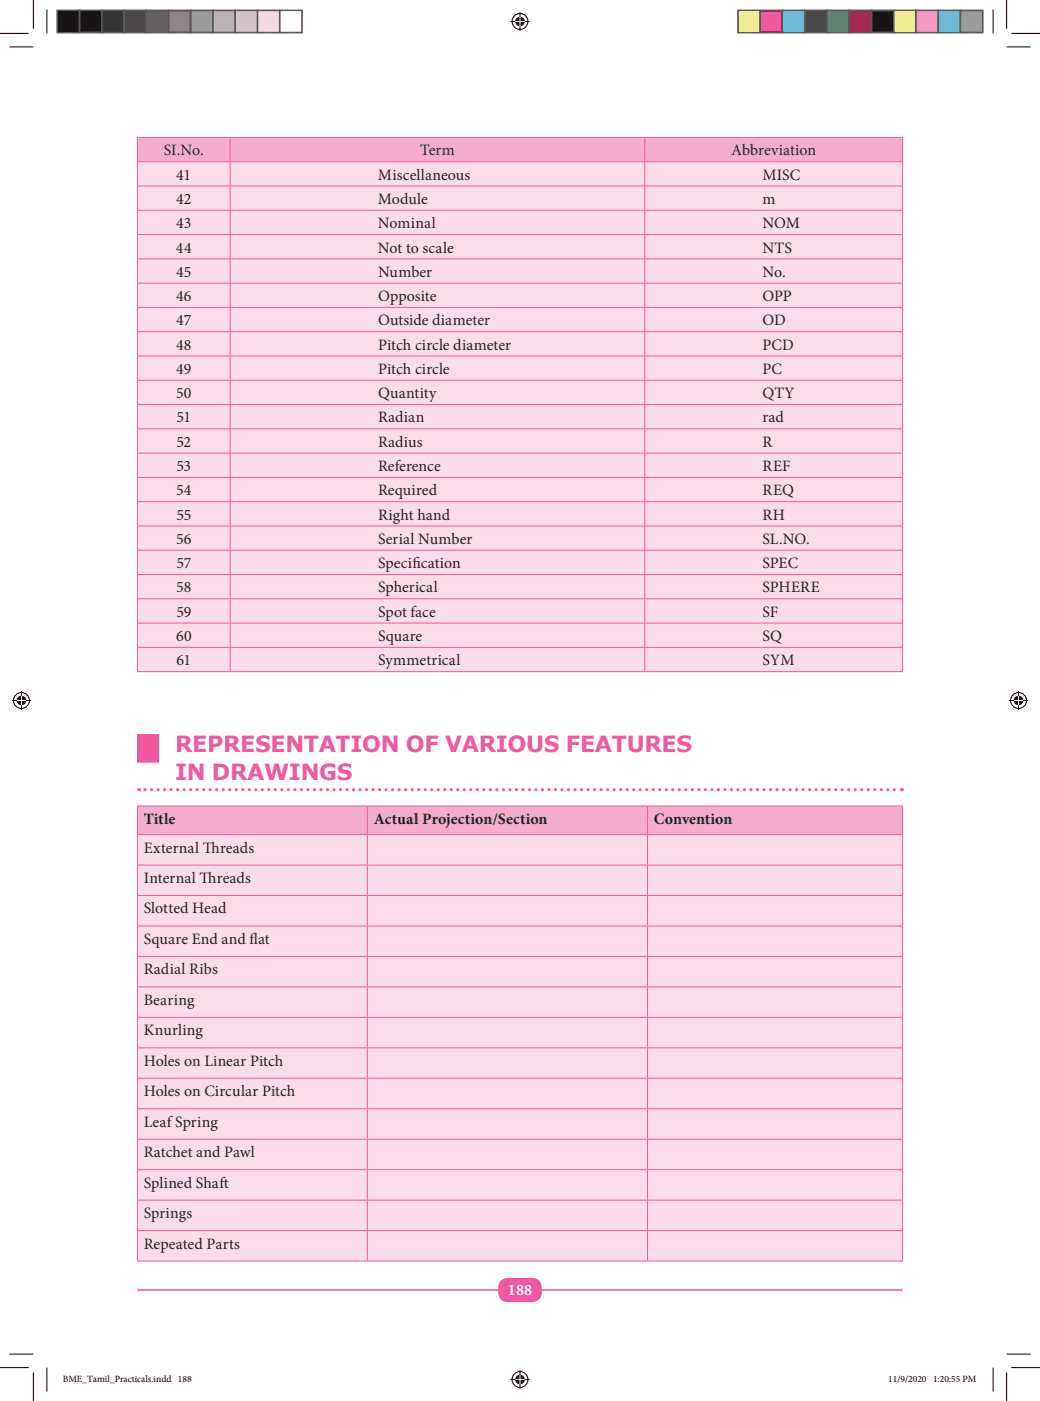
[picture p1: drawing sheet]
<svg xmlns="http://www.w3.org/2000/svg" width="231mm" height="311mm" viewBox="0 0 231 311" stroke-linecap="round" stroke-linejoin="round" font-family="sans-serif">
<path d="M30.4 286.2h170" fill="none" stroke="#ef59a1" stroke-width=".35"/>
<path d="M111 284.3a2.32 2.32 0 0 1 1.7-.8h5.4a2.47 2.47 0 0 1 2.1 3.3 2.04 2.04 0 0 1-2.1 2.1h-5.4a2.47 2.47 0 0 1-2.1-3.3l.1-.8z" fill="#ef59a1"/>
<path d="M30.4 166h4.9" fill="none" stroke="#ef59a1" stroke-width="6.3" stroke-linecap="butt"/>
<path d="M32.2 175.2h167.2" fill="none" stroke="#ef59a1" stroke-width=".71" stroke-dasharray="0 1.4"/>
<path d="M30.4 175.2a.35 .35 0 0 1 .7 0 .35 .35 0 0 1-.7 0zM199.7 175.2a.35 .35 0 0 1 .7 0 .35 .35 0 0 1-.7 0z" fill="#ef59a1"/>
<path d="M30.5 30.5h20.6v5.4h-20.6zM51.1 30.5h92v5.4h-92zM143.1 30.5h57.2v5.4h-57.2z" fill="#f5adce"/>
<path d="M30.5 35.9h20.6v5.4h-20.6zM51.1 35.9h92v5.4h-92zM143.1 35.9h57.2v5.4h-57.2zM30.5 41.3h20.6v5.4h-20.6zM51.1 41.3h92v5.4h-92zM143.1 41.3h57.2v5.4h-57.2zM30.5 46.7h20.6v5.3h-20.6zM51.1 46.7h92v5.3h-92zM143.1 46.7h57.2v5.3h-57.2zM30.5 52h20.6v5.4h-20.6zM51.1 52h92v5.4h-92zM143.1 52h57.2v5.4h-57.2zM30.5 57.4h20.6v5.4h-20.6zM51.1 57.4h92v5.4h-92zM143.1 57.4h57.2v5.4h-57.2zM30.5 62.8h20.6v5.4h-20.6zM51.1 62.8h92v5.4h-92zM143.1 62.8h57.2v5.4h-57.2zM30.5 68.2h20.6v5.4h-20.6zM51.1 68.2h92v5.4h-92zM143.1 68.2h57.2v5.4h-57.2zM30.5 73.6h20.6v5.4h-20.6zM51.1 73.6h92v5.4h-92zM143.1 73.6h57.2v5.4h-57.2zM30.5 79h20.6v5.4h-20.6zM51.1 79h92v5.4h-92zM143.1 79h57.2v5.4h-57.2zM30.5 84.4h20.6v5.4h-20.6zM51.1 84.4h92v5.4h-92zM143.1 84.4h57.2v5.4h-57.2zM30.5 89.8h20.6v5.3h-20.6zM51.1 89.8h92v5.3h-92zM143.1 89.8h57.2v5.3h-57.2zM30.5 95.1h20.6v5.4h-20.6zM51.1 95.1h92v5.4h-92zM143.1 95.1h57.2v5.4h-57.2zM30.5 100.5h20.6v5.4h-20.6zM51.1 100.5h92v5.4h-92zM143.1 100.5h57.2v5.4h-57.2zM30.5 105.9h20.6v5.4h-20.6zM51.1 105.9h92v5.4h-92zM143.1 105.9h57.2v5.4h-57.2zM30.5 111.3h20.6v5.4h-20.6zM51.1 111.3h92v5.4h-92zM143.1 111.3h57.2v5.4h-57.2zM30.5 116.7h20.6v5.4h-20.6zM51.1 116.7h92v5.4h-92zM143.1 116.7h57.2v5.4h-57.2zM30.5 122.1h20.6v5.4h-20.6zM51.1 122.1h92v5.4h-92zM143.1 122.1h57.2v5.4h-57.2zM30.5 127.5h20.6v5.3h-20.6zM51.1 127.5h92v5.3h-92zM143.1 127.5h57.2v5.3h-57.2zM30.5 132.8h20.6v5.4h-20.6zM51.1 132.8h92v5.4h-92zM143.1 132.8h57.2v5.4h-57.2zM30.5 138.2h20.6v5.4h-20.6zM51.1 138.2h92v5.4h-92zM143.1 138.2h57.2v5.4h-57.2zM30.5 143.6h20.6v5.4h-20.6zM51.1 143.6h92v5.4h-92zM143.1 143.6h57.2v5.4h-57.2z" fill="#fbdde9"/>
<g fill="none" stroke="#ef59a1" stroke-width=".22">
<path d="M30.4 30.5h170M30.4 35.9h170M30.5 30.6v5.2M30.5 36v5.2M51.1 30.6v5.2M51.1 36v5.2M143.1 30.6v5.2M143.1 36v5.2M200.3 30.6v5.2M200.3 36v5.2M30.4 41.3h170M30.4 46.7h170"/>
<path d="M30.4 52h170M30.4 57.4h170M30.5 41.4v5.2M30.5 46.7v5.3M30.5 52.1v5.2M30.5 57.5v5.2M51.1 41.4v5.2M51.1 46.7v5.3M51.1 52.1v5.2M51.1 57.5v5.2M143.1 41.4v5.2M143.1 46.7v5.3"/>
<path d="M143.1 52.1v5.2M143.1 57.5v5.2M200.3 41.4v5.2M200.3 46.7v5.3M200.3 52.1v5.2M200.3 57.5v5.2M30.4 62.8h170M30.4 68.2h170M30.4 73.6h170M30.4 79h170M30.5 62.9v5.2M30.5 68.3v5.2"/>
<path d="M30.5 73.7v5.2M30.5 79.1v5.2M51.1 62.9v5.2M51.1 68.3v5.2M51.1 73.7v5.2M51.1 79.1v5.2M143.1 62.9v5.2M143.1 68.3v5.2M143.1 73.7v5.2M143.1 79.1v5.2M200.3 62.9v5.2M200.3 68.3v5.2"/>
<path d="M200.3 73.7v5.2M200.3 79.1v5.2M30.4 84.4h170M30.4 89.8h170M30.4 95.1h170M30.5 84.5v5.2M30.5 89.8v5.3M30.5 95.2v5.2M51.1 84.5v5.2M51.1 89.8v5.3M51.1 95.2v5.2M143.1 84.5v5.2"/>
<path d="M143.1 89.8v5.3M143.1 95.2v5.2M200.3 84.5v5.2M200.3 89.8v5.3M200.3 95.2v5.2M30.4 100.5h170M30.4 105.9h170M30.4 111.3h170M30.4 116.7h170M30.5 100.6v5.2M30.5 106v5.2M30.5 111.4v5.2"/>
<path d="M30.5 116.8v5.2M51.1 100.6v5.2M51.1 106v5.2M51.1 111.4v5.2M51.1 116.8v5.2M143.1 100.6v5.2M143.1 106v5.2M143.1 111.4v5.2M143.1 116.8v5.2M200.3 100.6v5.2M200.3 106v5.2M200.3 111.4v5.2"/>
<path d="M200.3 116.8v5.2M30.4 122.1h170M30.4 127.5h170M30.4 132.8h170M30.4 138.2h170M30.5 122.2v5.2M30.5 127.5v5.3M30.5 132.9v5.2M30.5 138.3v5.2M51.1 122.2v5.2M51.1 127.5v5.3M51.1 132.9v5.2"/>
<path d="M51.1 138.3v5.2M143.1 122.2v5.2M143.1 127.5v5.3M143.1 132.9v5.2M143.1 138.3v5.2M200.3 122.2v5.2M200.3 127.5v5.3M200.3 132.9v5.2M200.3 138.3v5.2M30.4 143.6h170M30.4 149h170M30.5 143.7v5.2"/>
<path d="M51.1 143.7v5.2M143.1 143.7v5.2M200.3 143.7v5.2"/>
</g>
<path d="M30.5 178.8h51v6.4h-51zM81.5 178.8h62.2v6.4h-62.2zM143.7 178.8h56.6v6.4h-56.6z" fill="#f5adce"/>
<path d="M30.5 185.2h51v6.7h-51zM81.5 185.2h62.2v6.7h-62.2zM143.7 185.2h56.6v6.7h-56.6zM30.5 191.9h51v6.8h-51zM81.5 191.9h62.2v6.8h-62.2zM143.7 191.9h56.6v6.8h-56.6zM30.5 198.7h51v6.7h-51zM81.5 198.7h62.2v6.7h-62.2zM143.7 198.7h56.6v6.7h-56.6zM30.5 205.4h51v6.8h-51zM81.5 205.4h62.2v6.8h-62.2zM143.7 205.4h56.6v6.8h-56.6zM30.5 212.2h51v6.7h-51zM81.5 212.2h62.2v6.7h-62.2zM143.7 212.2h56.6v6.7h-56.6zM30.5 218.9h51v6.8h-51zM81.5 218.9h62.2v6.8h-62.2zM143.7 218.9h56.6v6.8h-56.6zM30.5 225.7h51v6.8h-51zM81.5 225.7h62.2v6.8h-62.2zM143.7 225.7h56.6v6.8h-56.6zM30.5 232.5h51v6.7h-51zM81.5 232.5h62.2v6.7h-62.2zM143.7 232.5h56.6v6.7h-56.6zM30.5 239.2h51v6.8h-51zM81.5 239.2h62.2v6.8h-62.2zM143.7 239.2h56.6v6.8h-56.6zM30.5 246h51v6.7h-51zM81.5 246h62.2v6.7h-62.2zM143.7 246h56.6v6.7h-56.6zM30.5 252.7h51v6.8h-51zM81.5 252.7h62.2v6.8h-62.2zM143.7 252.7h56.6v6.8h-56.6zM30.5 259.5h51v6.8h-51zM81.5 259.5h62.2v6.8h-62.2zM143.7 259.5h56.6v6.8h-56.6zM30.5 266.3h51v6.7h-51zM81.5 266.3h62.2v6.7h-62.2zM143.7 266.3h56.6v6.7h-56.6zM30.5 273h51v6.8h-51zM81.5 273h62.2v6.8h-62.2zM143.7 273h56.6v6.8h-56.6z" fill="#fbdde9"/>
<g fill="none" stroke="#ef59a1" stroke-width=".22">
<path d="M30.4 178.8h170M30.5 178.9v6.2M81.5 178.9v6.2M143.7 178.9v6.2M200.3 178.9v6.2M30.4 185.2h170M30.4 191.9h170M30.4 198.7h170M30.5 185.2v6.6M30.5 192v6.6M30.5 198.8v6.5M81.5 185.2v6.6"/>
<path d="M81.5 192v6.6M81.5 198.8v6.5M143.7 185.2v6.6M143.7 192v6.6M143.7 198.8v6.5M200.3 185.2v6.6M200.3 192v6.6M200.3 198.8v6.5M30.4 205.4h170M30.4 212.2h170M30.4 218.9h170M30.5 205.5v6.6"/>
<path d="M30.5 212.3v6.6M30.5 219v6.6M81.5 205.5v6.6M81.5 212.3v6.6M81.5 219v6.6M143.7 205.5v6.6M143.7 212.3v6.6M143.7 219v6.6M200.3 205.5v6.6M200.3 212.3v6.6M200.3 219v6.6M30.4 225.7h170"/>
<path d="M30.4 232.5h170M30.4 239.2h170M30.5 225.8v6.6M30.5 232.6v6.5M30.5 239.3v6.6M81.5 225.8v6.6M81.5 232.6v6.5M81.5 239.3v6.6M143.7 225.8v6.6M143.7 232.6v6.5M143.7 239.3v6.6M200.3 225.8v6.6"/>
<path d="M200.3 232.6v6.5M200.3 239.3v6.6M30.4 246h170M30.4 252.7h170M30.4 259.5h170M30.5 246.1v6.6M30.5 252.8v6.6M30.5 259.6v6.6M81.5 246.1v6.6M81.5 252.8v6.6M81.5 259.6v6.6M143.7 246.1v6.6"/>
<path d="M143.7 252.8v6.6M143.7 259.6v6.6M200.3 246.1v6.6M200.3 252.8v6.6M200.3 259.6v6.6M30.4 266.3h170M30.4 273h170M30.4 279.8h170M30.5 266.3v6.6M30.5 273.1v6.6M81.5 266.3v6.6M81.5 273.1v6.6"/>
<path d="M143.7 266.3v6.6M143.7 273.1v6.6M200.3 266.3v6.6M200.3 273.1v6.6"/>
</g>
<g fill="none" stroke="#fff" stroke-width=".44">
<path d="M7.4 0v6.3M223.4 0v6.3M0 7.4h6.3M2.1 10.4h5.3M10.4 2.1v5.3M113.3 4.8h4.2M115.4 2.6v4.3M220.4 2.1v5.3M223.4 10.4h5.3M224.5 7.4h6.3M2.6 155.4h4.3M4.8 153.3v4.2"/>
<path d="M223.9 155.4h4.3M226.1 153.3v4.2M0 303.4h6.3M2.1 300.4h5.3M7.4 304.5v6.3M10.4 303.4v5.3M113.3 306.1h4.2M115.4 303.9v4.3M220.4 303.4v5.3M223.4 300.4h5.3M223.4 304.5v6.3M224.5 303.4h6.3"/>
<circle cx="115.4" cy="4.8" r="1.76"/>
<circle cx="115.4" cy="4.8" r="1.06"/>
<circle cx="4.8" cy="155.4" r="1.76"/>
<circle cx="4.8" cy="155.4" r="1.06"/>
<circle cx="226.1" cy="155.4" r="1.76"/>
<circle cx="226.1" cy="155.4" r="1.06"/>
<circle cx="115.4" cy="306.1" r="1.76"/>
<circle cx="115.4" cy="306.1" r="1.06"/>
</g>
<g fill="none" stroke="#000" stroke-width=".22">
<path d="M7.4 0v6.3M223.4 0v6.3M0 7.4h6.3M2.1 10.4h5.3M10.4 2.1v5.3M113.3 4.8h4.2M115.4 2.6v4.3M220.4 2.1v5.3M223.4 10.4h5.3M224.5 7.4h6.3M2.6 155.4h4.3M4.8 153.3v4.2"/>
<path d="M223.9 155.4h4.3M226.1 153.3v4.2M0 303.4h6.3M2.1 300.4h5.3M7.4 304.5v6.3M10.4 303.4v5.3M113.3 306.1h4.2M115.4 303.9v4.3M220.4 303.4v5.3M223.4 300.4h5.3M223.4 304.5v6.3M224.5 303.4h6.3"/>
<circle cx="115.4" cy="4.8" r="1.76"/>
<circle cx="4.8" cy="155.4" r="1.76"/>
<circle cx="226.1" cy="155.4" r="1.76"/>
<circle cx="115.4" cy="306.1" r="1.76"/>
</g>
<g fill="#000">
<path d="M12.7 2.3h4.9v4.9h-4.9z"/>
<circle cx="115.4" cy="4.8" r="1.06"/>
<circle cx="4.8" cy="155.4" r="1.06"/>
<circle cx="226.1" cy="155.4" r="1.06"/>
<circle cx="115.4" cy="306.1" r="1.06"/>
</g>
<path d="M114.3 4.8h2.2M115.4 3.7v2.1M3.7 155.4h2.1M4.8 154.3v2.2M225 155.4h2.1M226.1 154.3v2.2M114.3 306.1h2.2M115.4 305v2.1" fill="none" stroke="#fff" stroke-width=".22"/>
<path d="M12.7 2.3h4.9v4.9h-4.9z" fill="none" stroke="#595959" stroke-width=".35"/>
<path d="M17.6 2.3h5v4.9h-5z" fill="#1a1a1a"/>
<path d="M17.6 2.3h5v4.9h-5z" fill="none" stroke="#595959" stroke-width=".35"/>
<path d="M22.6 2.3h4.9v4.9h-4.9z" fill="#333"/>
<path d="M22.6 2.3h4.9v4.9h-4.9z" fill="none" stroke="#595959" stroke-width=".35"/>
<path d="M27.5 2.3h5v4.9h-5z" fill="#4d4d4d"/>
<path d="M27.5 2.3h5v4.9h-5z" fill="none" stroke="#595959" stroke-width=".35"/>
<path d="M32.5 2.3h4.9v4.9h-4.9z" fill="#666"/>
<path d="M32.5 2.3h4.9v4.9h-4.9z" fill="none" stroke="#595959" stroke-width=".35"/>
<path d="M37.4 2.3h4.9v4.9h-4.9z" fill="#808080"/>
<path d="M37.4 2.3h4.9v4.9h-4.9z" fill="none" stroke="#595959" stroke-width=".35"/>
<path d="M42.3 2.3h5v4.9h-5z" fill="#999"/>
<path d="M42.3 2.3h5v4.9h-5z" fill="none" stroke="#595959" stroke-width=".35"/>
<path d="M47.3 2.3h4.9v4.9h-4.9z" fill="#b3b3b3"/>
<path d="M47.3 2.3h4.9v4.9h-4.9z" fill="none" stroke="#595959" stroke-width=".35"/>
<path d="M52.2 2.3h5v4.9h-5z" fill="#ccc"/>
<path d="M52.2 2.3h5v4.9h-5z" fill="none" stroke="#595959" stroke-width=".35"/>
<path d="M57.2 2.3h4.9v4.9h-4.9z" fill="#e6e6e6"/>
<path d="M57.2 2.3h4.9v4.9h-4.9z" fill="none" stroke="#595959" stroke-width=".35"/>
<path d="M62.1 2.3h4.9v4.9h-4.9z" fill="#fff"/>
<path d="M62.1 2.3h4.9v4.9h-4.9z" fill="none" stroke="#595959" stroke-width=".35"/>
<path d="M163.8 2.3h4.9v4.9h-4.9z" fill="#fff101"/>
<path d="M163.8 2.3h4.9v4.9h-4.9z" fill="none" stroke="#595959" stroke-width=".35"/>
<path d="M168.7 2.3h5v4.9h-5z" fill="#ed028c"/>
<path d="M168.7 2.3h5v4.9h-5z" fill="none" stroke="#595959" stroke-width=".35"/>
<path d="M173.7 2.3h4.9v4.9h-4.9z" fill="#00aeef"/>
<path d="M173.7 2.3h4.9v4.9h-4.9z" fill="none" stroke="#595959" stroke-width=".35"/>
<path d="M178.6 2.3h4.9v4.9h-4.9z" fill="#2e3092"/>
<path d="M178.6 2.3h4.9v4.9h-4.9z" fill="none" stroke="#595959" stroke-width=".35"/>
<path d="M183.5 2.3h5v4.9h-5z" fill="#00a54f"/>
<path d="M183.5 2.3h5v4.9h-5z" fill="none" stroke="#595959" stroke-width=".35"/>
<path d="M188.5 2.3h4.9v4.9h-4.9z" fill="#ee1d23"/>
<path d="M188.5 2.3h4.9v4.9h-4.9z" fill="none" stroke="#595959" stroke-width=".35"/>
<path d="M193.4 2.3h5v4.9h-5z" fill="#231f20"/>
<path d="M193.4 2.3h5v4.9h-5z" fill="none" stroke="#595959" stroke-width=".35"/>
<path d="M198.4 2.3h4.9v4.9h-4.9z" fill="#fff79a"/>
<path d="M198.4 2.3h4.9v4.9h-4.9z" fill="none" stroke="#595959" stroke-width=".35"/>
<path d="M203.3 2.3h4.9v4.9h-4.9z" fill="#f499c2"/>
<path d="M203.3 2.3h4.9v4.9h-4.9z" fill="none" stroke="#595959" stroke-width=".35"/>
<path d="M208.2 2.3h5v4.9h-5z" fill="#6bcff6"/>
<path d="M208.2 2.3h5v4.9h-5z" fill="none" stroke="#595959" stroke-width=".35"/>
<path d="M213.2 2.3h4.9v4.9h-4.9z" fill="#939598"/>
<path d="M213.2 2.3h4.9v4.9h-4.9z" fill="none" stroke="#595959" stroke-width=".35"/>
<g fill="none" stroke="#fff" stroke-width=".22">
<path d="M14 305.2l.9 .1 .1 .4-.3 .1 .3 .2a.44 .44 0 0 1 0 .5 .44 .44 0 0 1-.5 .1h-.5l.2-.3v-1zM14.4 305.9h.3a.31 .31 0 0 1 .2 .4 .31 .31 0 0 1-.3 .2h-.2zM14.4 305.3l.4 .1-.1 .4h-.3zM15.3 305.2h.3l.5 1.1 .5-1.1h.4l-.2 .3v1l.2 .1h-.6l.2-.1v-1.1l-.5 1.2-.5-1.2-.1 1 .2 .2h-.5l.2-.2 .1-.8zM17.2 305.2h.9v.3l-.2-.2h-.4v.5l.5-.1v.4l-.5-.2v.4a.38 .38 0 0 0 .4 .2 .38 .38 0 0 0 .3-.3l-.1 .4h-1l.2-.3v-.8zM18.3 306.7l1 .1zM19.4 305.2h1.2v.3l-.2-.2h-.3v1l.2 .3h-.6l.2-.3v-1h-.3l-.2 .2zM20.7 305.8l.6-.1 .1 .7 .1 .1-.7 .1v-.4l.4-.2-.2-.3-.1 .2zM20.9 306.2l.3-.1v.3h-.3zM21.6 305.7l.3-.1v.2l.4-.2 .2 .2 .5-.1 .2 .9h-.4l.1-.6-.1-.2-.3 .1 .2 .7h-.5l.2-.6-.2-.2-.3 .1 .2 .7h-.5l.2-.2zM23.4 305.7l.3-.1v.8l.1 .2h-.4l.1-.2zM23.9 305.2l.3-.1v1.3l.2 .2h-.5l.1-.2v-1z"/>
<path d="M24.4 306.7l1.1 .1zM25.6 305.2h.5a.42 .42 0 0 1 .4 .5 .42 .42 0 0 1-.6 .3v.5l.2 .1h-.6l.2-.3v-.8zM25.9 305.3l.4 .1-.1 .5h-.3zM26.7 305.7l.3-.1v.3l.4-.2-.4 .3 .1 .5 .1 .1h-.5l.2-.2zM27.5 305.8l.6-.1 .1 .7 .2 .1-.8 .1v-.4l.4-.2-.2-.3-.1 .2zM27.7 306.2l.3-.1v.3h-.3zM28.7 305.8l.3-.2 .2 .2a.36 .36 0 0 0-.6 .3l.2 .3h.4a.45 .45 0 0 1-.7 0 .45 .45 0 0 1 .2-.6zM29.6 305.4v.3h.3h-.3l.1 .8h.2l-.2 .1-.3-.2v-.7h-.1zM30 305.7l.3-.1v.8l.1 .2h-.4l.1-.2zM30.8 305.8l.3-.2 .2 .2a.36 .36 0 0 0-.6 .3l.2 .3h.4a.45 .45 0 0 1-.7 0 .45 .45 0 0 1 .2-.6zM31.5 305.8l.5-.1 .1 .7 .2 .1-.7 .1-.1-.4 .4-.2-.1-.3-.2 .2zM31.7 306.2l.2-.1v.3h-.2z"/>
<path d="M32.3 305.2l.3-.1v1.3l.2 .2h-.5l.2-.2v-1zM33 305.8l.5-.1v.2l-.3-.2v.3a.34 .34 0 0 1 .3 .4 .34 .34 0 0 1-.5 .1l-.1-.2 .3 .2 .2-.1-.4-.4zM34.2 305.7l.3-.1v.8l.1 .2h-.4l.1-.2zM34.7 305.7h.8l.3 .9h-.5l.2-.6-.2-.2-.3 .1 .2 .7h-.5l.2-.2zM36.2 305.7l.4 .1-.1 .7-.4-.2zM36.4 305.2l.3-.1v1.2l.2 .2-.6 .1a.5 .5 0 0 1-.4-.6 .5 .5 0 0 1 .7-.3zM37.4 305.7l.3 .1-.1 .7-.3-.2zM37.5 305.2l.4-.1v1.2l.1 .2-.6 .1a.5 .5 0 0 1-.3-.6 .5 .5 0 0 1 .6-.3zM39.7 305.3l.4-.1v1.1l.2 .3h-.6l.2-.3v-.9zM40.7 305.4a.36 .36 0 0 1 .4-.2 .36 .36 0 0 1 .3 .4l-.3 .3a.38 .38 0 0 1 .3 .5 .38 .38 0 0 1-.5 .2 .38 .38 0 0 1-.2-.6l.2-.1zM40.9 305.4h.3l-.1 .4-.2-.1zM41.7 305.4a.36 .36 0 0 1 .4-.2 .36 .36 0 0 1 .3 .4l-.2 .3a.38 .38 0 0 1 .2 .5 .38 .38 0 0 1-.5 .2 .38 .38 0 0 1-.2-.6l.2-.1z"/>
<path d="M41.9 305.4h.3l-.1 .4-.2-.1zM197.4 305.3l.3-.1v1.1l.2 .3h-.5l.2-.3-.1-.9zM198.4 305.3l.3-.1v1.1l.3 .3h-.6l.2-.3v-.9zM199.7 305.2h.1l-.6 1.5zM200.1 305.3l.3-.1a.69 .69 0 0 1 .3 .9 .69 .69 0 0 1-.7 .5l.5-.3 .1-.3a.4 .4 0 0 1-.6-.1 .4 .4 0 0 1 .1-.6zM201.4 305.2h.1l-.6 1.5zM201.8 305.4l.1-.1a.44 .44 0 0 1 .6 .3 .44 .44 0 0 1-.4 .5l-.3 .3 .6-.1v.3l-.8-.1a.95 .95 0 0 0 .5-1.1l-.4 .2zM202.9 305.3a.63 .63 0 0 1 .7 .3 .63 .63 0 0 1-.2 .8 .36 .36 0 0 1-.3 .2 .36 .36 0 0 1-.3-.2l-.1-.7zM202.9 305.4l.2-.1 .2 .3v.6l-.2 .3-.2-.3zM203.8 305.4l.1-.1a.44 .44 0 0 1 .6 .3 .44 .44 0 0 1-.3 .5l-.3 .3 .6-.1v.3l-.8-.1a.95 .95 0 0 0 .5-1.1l-.5 .2zM204.9 305.3a.63 .63 0 0 1 .7 .3 .63 .63 0 0 1-.1 .8 .36 .36 0 0 1-.4 .2 .36 .36 0 0 1-.3-.2l-.1-.7zM205 305.4l.1-.1 .3 .3v.6l-.3 .3-.2-.3z"/>
<path d="M207.3 305.3l.4-.1v1.1l.2 .3h-.6l.2-.3v-.9zM208.8 305.4l.1-.1a.44 .44 0 0 1 .6 .3 .44 .44 0 0 1-.4 .5l-.3 .3 .7-.1-.1 .3-.8-.1a.95 .95 0 0 0 .5-1.1l-.4 .2zM209.9 305.3a.63 .63 0 0 1 .7 .3 .63 .63 0 0 1-.2 .8 .36 .36 0 0 1-.3 .2 .36 .36 0 0 1-.3-.2l-.1-.7zM210 305.4l.1-.1 .2 .3v.6l-.2 .3-.2-.3zM211.3 305.3h.7l-.1 .1h-.5v.4a.42 .42 0 0 1 .6 .2 .42 .42 0 0 1-.4 .6h-.3l-.1-.2a.33 .33 0 0 0 .5 0 .33 .33 0 0 0 0-.5h-.4zM212.4 305.3h.6l-.1 .1h-.5v.4a.42 .42 0 0 1 .6 .2 .42 .42 0 0 1-.4 .6h-.3v-.2a.33 .33 0 0 0 .5 0 .33 .33 0 0 0-.1-.5h-.4zM213.7 305.2h.5a.42 .42 0 0 1 .5 .5 .42 .42 0 0 1-.6 .3v.5l.2 .1h-.6l.2-.3v-.8zM214.1 305.3l.4 .1-.2 .5h-.2zM214.9 305.2h.4l.4 1.1 .5-1.1h.4l-.2 .3 .1 1 .1 .1h-.5l.1-.1v-1.1l-.5 1.2-.5-1.2v1l.1 .2h-.4l.1-.2 .1-.8z"/>
<circle cx="23.6" cy="305.3" r=".11"/>
<circle cx="30.2" cy="305.3" r=".11"/>
<circle cx="33.8" cy="306.5" r=".12"/>
<circle cx="34.4" cy="305.3" r=".11"/>
<circle cx="41" cy="306.3" r=".26"/>
<circle cx="42" cy="306.3" r=".26"/>
<circle cx="200.4" cy="305.6" r=".31"/>
<circle cx="208.3" cy="306.5" r=".12"/>
<circle cx="208.3" cy="305.8" r=".12"/>
<circle cx="210.9" cy="306.5" r=".12"/>
<circle cx="210.9" cy="305.8" r=".12"/>
</g>
<g font-size="4.9" fill="#ef59a1">
<text x="38.9" y="166.7">REPRESENTATION OF VARIOUS FEATURES</text>
<text x="38.9" y="173.1">IN DRAWINGS</text>
</g>
<g font-size="3.5" fill="#231f20">
<text x="36.4" y="34.5">SI.No.</text>
<text x="93.3" y="34.5">Term</text>
<text x="162.3" y="34.5">Abbreviation</text>
<text x="39.1" y="39.9">41</text>
<text x="83.9" y="39.9">Miscellaneous</text>
<text x="169.2" y="39.9">MISC</text>
<text x="39.1" y="45.2">42</text>
<text x="83.9" y="45.2">Module</text>
<text x="169.2" y="45.2">m</text>
<text x="39.1" y="50.6">43</text>
<text x="83.9" y="50.6">Nominal</text>
<text x="169.2" y="50.6">NOM</text>
<text x="39" y="56">44</text>
<text x="83.9" y="56">Not to scale</text>
<text x="169.2" y="56">NTS</text>
<text x="39.1" y="61.4">45</text>
<text x="83.9" y="61.4">Number</text>
<text x="169.2" y="61.4">No.</text>
<text x="39.1" y="66.8">46</text>
<text x="83.9" y="66.8">Opposite</text>
<text x="169.2" y="66.8">OPP</text>
<text x="39.1" y="77.6">48</text>
<text x="39.1" y="72.2">47</text>
<text x="83.9" y="72.2">Outside diameter</text>
<text x="83.9" y="77.6">Pitch circle diameter</text>
<text x="169.2" y="72.2">OD</text>
<text x="169.2" y="77.6">PCD</text>
<text x="39.1" y="83">49</text>
<text x="83.9" y="83">Pitch circle</text>
<text x="169.2" y="83">PC</text>
<text x="39.1" y="88.3">50</text>
<text x="83.9" y="88.3">Quantity</text>
<text x="169.2" y="88.3">QTY</text>
<text x="39.2" y="93.7">51</text>
<text x="83.9" y="93.7">Radian</text>
<text x="169.2" y="93.7">rad</text>
<text x="39.2" y="99.1">52</text>
<text x="83.9" y="99.1">Radius</text>
<text x="169.2" y="99.1">R</text>
<text x="39.2" y="104.5">53</text>
<text x="83.9" y="104.5">Reference</text>
<text x="169.2" y="104.5">REF</text>
<text x="39.1" y="109.9">54</text>
<text x="83.9" y="109.9">Required</text>
<text x="169.2" y="109.9">REQ</text>
<text x="39.2" y="115.3">55</text>
<text x="83.9" y="115.3">Right hand</text>
<text x="169.2" y="115.3">RH</text>
<text x="39.1" y="120.7">56</text>
<text x="83.9" y="120.7">Serial Number</text>
<text x="169.2" y="120.7">SL.NO.</text>
<text x="39.1" y="131.4">58</text>
<text x="39.1" y="126">57</text>
<text x="83.9" y="126">Specif</text>
<text x="83.9" y="131.4">Spherical</text>
<text x="91.5" y="126">ication</text>
<text x="169.2" y="126">SPEC</text>
<text x="169.2" y="131.4">SPHERE</text>
<text x="39.1" y="136.8">59</text>
<text x="83.9" y="136.8">Spot face</text>
<text x="169.2" y="136.8">SF</text>
<text x="39.1" y="142.2">60</text>
<text x="83.9" y="142.2">Square</text>
<text x="169.2" y="142.2">SQ</text>
<text x="39.2" y="147.6">61</text>
<text x="83.9" y="147.6">Symmetrical</text>
<text x="169.2" y="147.6">SYM</text>
<text x="31.9" y="182.8">Title</text>
<text x="82.9" y="182.8">Actual Projection/Section</text>
<text x="145.1" y="182.8">Convention</text>
<text x="31.9" y="189.1">External T</text>
<text x="45" y="189.1">hreads</text>
<text x="31.9" y="195.9">Internal T</text>
<text x="44.3" y="195.9">hreads</text>
<text x="31.9" y="202.7">Slotted Head</text>
<text x="31.9" y="209.4">Square End and f</text>
<text x="55.4" y="209.4">lat</text>
<text x="31.9" y="216.2">Radial Ribs</text>
<text x="31.9" y="222.9">Bearing</text>
<text x="31.9" y="229.7">Knurling</text>
<text x="31.9" y="236.4">Holes on Linear Pitch</text>
<text x="31.9" y="243.2">Holes on Circular Pitch</text>
<text x="31.9" y="250">Leaf Spring</text>
<text x="31.9" y="256.7">Ratchet and Pawl</text>
<text x="31.9" y="263.5">Splined Shaf</text>
<text x="48.7" y="263.5">t</text>
<text x="31.9" y="270.2">Springs</text>
<text x="31.9" y="277">Repeated Parts</text>
</g>
<text font-size="3.5" fill="#fff" x="112.7" y="287.2">188</text>
<g font-size="2.1">
<text x="13.9" y="306.6">BME_Tamil_Practicals.indd 188</text>
<text x="197.1" y="306.6">11/9/2020 1:20:55 PM</text>
</g>
</svg>
